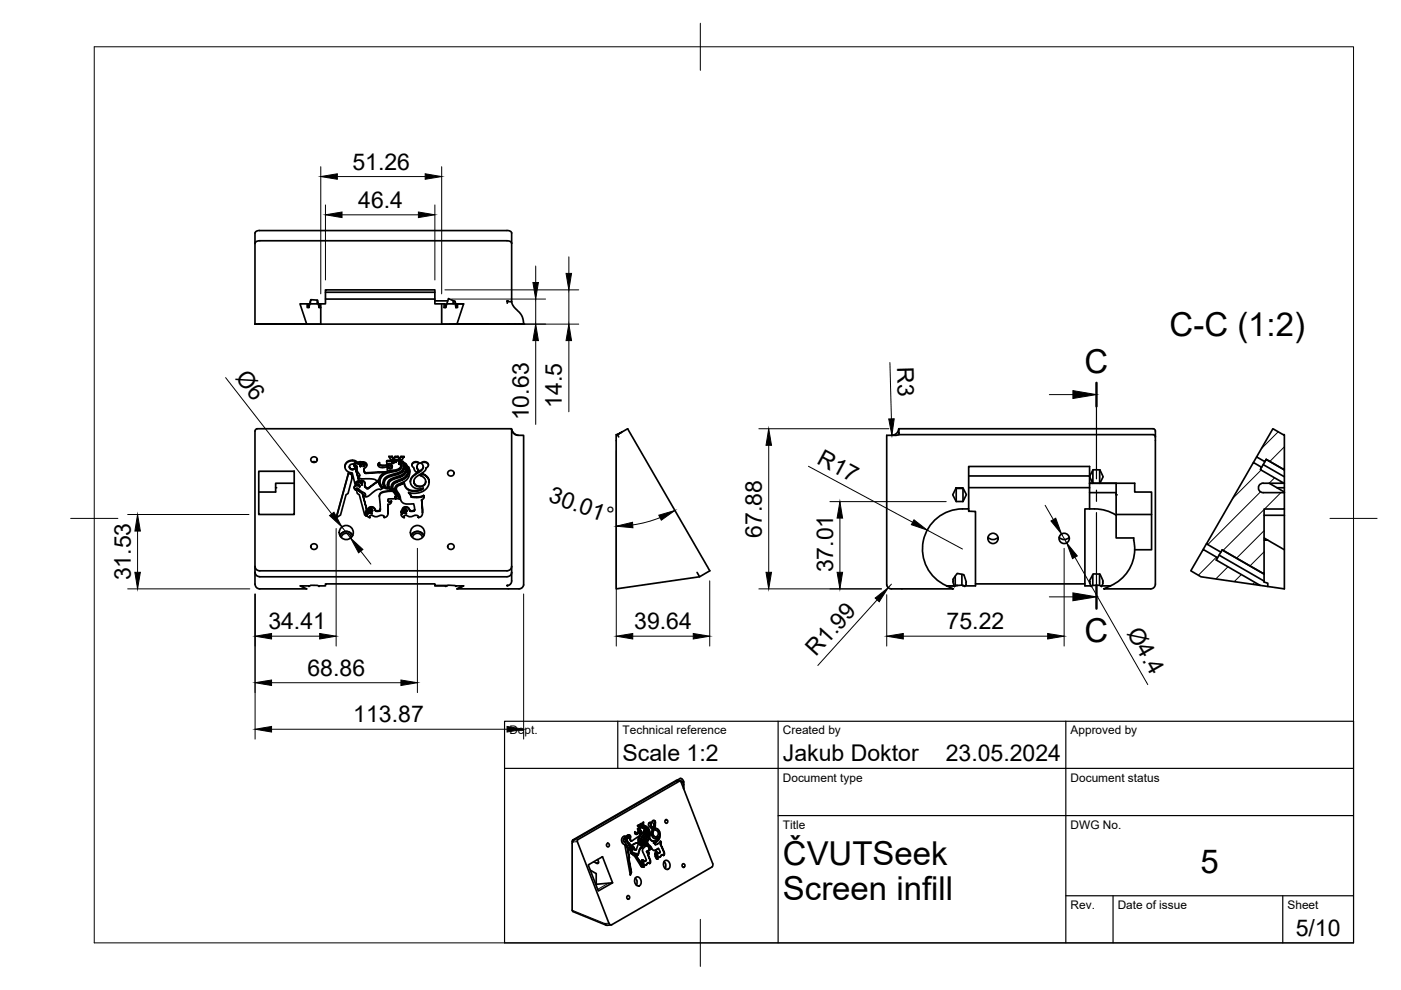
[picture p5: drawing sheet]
<svg xmlns="http://www.w3.org/2000/svg" width="297mm" height="210mm" viewBox="0 0 297 210" stroke-linecap="round" stroke-linejoin="round" font-family="sans-serif">
<!-- layer: Visible -->
<g fill="none" stroke="#000" stroke-width=".36">
<path d="M54.1 51.6a.87 .87 0 0 1 1-.6h52.4a.87 .87 0 0 1 1 .6M54.9 68.7h3.5zM55.1 68.7h-1M62.4 68.7h5.6M65 68.7l-1.4-4.3h1.8l.1 .8 .4-1.7 1.4 .1 .3 1.6 .1-.8h1.3v-2.9h23.2v2.3h2.7l.2-.5 1.4 .6 .2 1.3v-.8h1.6l-1.4 4.3M65.1 64.4v.8h.4M65.7 64.4h1.8M65.8 63.9v.5M67.2 63.6v.8M68 68.7h35.5h-5.1M68 64.4v.8h-.4M68 65.2v3.5"/>
<path d="M69 62h23.2M69 63.4h23.2M92.2 63.8v.6h2.2l.1 .8 .4-1.4M94.1 64.4v.8h.4M94.7 64.4h1.9M96.1 63.8v.6M96.2 63.8l.3 .1 .2 1.3v-.8h1.6M96.3 68.7h14.7M97 64.4v.8h-.3M107.5 63.8v.5M107.5 64h1M108.5 64v-14.6a.84 .84 0 0 0-1-.5h-52.4a.87 .87 0 0 0-1 .5v19.3h13.9"/>
<path d="M108.5 64l.5 1.1 1.6 1.8 .3 .7 .1 1.1h-17.4v-4.3M54.9 99.9h7.5v9.2h-7.5zM66.2 98h.7M74.1 98.9l.3-.4 .6-.1 .2-.3 .6-.1-.7-.4-1.1 .1-.7 .5-.2 .8 .4 .8 .6 .4 .6 .1 .5 2.2 .9-.7-.5-1.9 .5 1.9M75.1 98.8h.5l.1 .7M75.3 98.9l-.4 .6-.5-.1-.3-.5v.2l.3 .4 .5 .1 .2-.2 .2-.5h.1l.1 .6M75.3 99l.2 .1M75.6 99.9l-.1-.4 .1 .6M75.6 98l-.8-.3-.8 .1-.6 .5-.3 .7M75.7 98.9v.9l.5 .9v.3l-.2 .1M75.8 98.2l-.6 .2-.1 .4M75.8 98.3l-.5 .1-.2 .4"/>
<path d="M76 98.2h.4l.2 .3M76.4 98.9l-.1-.4-.3-.3 .4 .7M76.6 98.5l-.2 .5zM76.8 98l-.7-.1-.3 .4 .5-.3 .5 .1M76.9 98.1l.3 .1 .1 .3M77.1 98.6l-.2-.5 .2 .3-.1 .4M77.1 99.5l.1 .2M77.3 98.5v.2l-.3 .2zM77.8 98.7l-.3-.5-.7-.1v-.1h.6l.4 .5-.1 .4-.5 .6M80.2 98.6l.3-.5-.3 .1-.1 .4 .5 .5 .6 .1 1.6-.4 .3 .2v.3l-.2 .1-.5-.1-.2-.3 .4 .3 .4-.1 .1-.1M82.1 99.2h.1M82.1 97.7h-.1v.8l.4-.2h.4l.3 .3 .1 .4-.7-.3-1.5 .1-.5-.2-.1-.3 .2 .2 .3 .2 1.6-.1 .7 .2"/>
<path d="M82.1 97.8h-.1M82.5 96.9h.6M82.9 97.6l-.8 .1v.1l.8-.1M83.1 97.7h1.4M83.1 96.8h-.7l.4 .7h2.4l.5-.7h-.7v.1h.6M83.5 97.9l-.1 .2h-.2l-.3-.5 .3 .6h.2l.1-.1M83.8 96.8l-.3 .2h-.2l-.2-.2v.2l.4 .2 .3-.3M84.4 96.8h-.6v.1h.6M84.5 97.6h-1.5l1 .3v.1l-.5 .1v-.2h.5M85 98l-.5-.4 .5 .3-.1 .3h-.4M85 96.8l-.2 .2h-.3l-.1-.2v.2l.4 .2 .2-.3M85 98.4l.2-.4-.2-.3 .4 .4 .1 .6-.3 1.1-.7 .4-2.4 .8-.7 .6-.2 .7"/>
<path d="M85 98.6v-.2v.4l-.4 .5-.9 .4-1.5 .1-.1-.8h.1M85.1 97.9l.4 .9M85.2 98.7l-.2 .5-.5 .4-2.4 .6-.8 .4-.5 .5-.3 .7 .2 .8 .5 .6 .9 .4-.6-.5-.3-.8 .1 .6 .5 .7M85.2 98l-.3 .4-.4-.2 .1 .2h.4l.1 .1v.7l-.3 .3-.6 .4-2.1 .4-.7 .3-.6 .6-.3 .8M85.6 98.1l.3 .5 .1 .6M85.7 98.8v.5l-.3 .5-1.2 .8 .9-.4 .5-.6 .1-1-.3-.8 .4 .4 .2 .7-.2 1.2-.7 .6-2.4 1-.4 .3-.1 .7M86.1 98.5l.3 .5 .1 .7M86.2 99.2l-.4 1.2-1 .8 .7-.4 .5-.6 .2-1.2-.2-.8 .3 .6 .2 .7-.1 .9-.4 .6-.4 .3-2.1 .9-.4 .4-.1 .5M86.6 99.1l.3 1M86.7 99.6l-.1 .7-.4 .7-.5 .4-1.6 .7-.1 .2 1.7-.7 .5-.5 .4-.9v-1.3l.2 .7 .1 .7-.2 .7-.4 .6-.7 .5-1.5 .7-.3 .7M88.4 98.9l.3-.5a.2 .2 0 0 0 .2-.3 .2 .2 0 0 0-.3-.1h-.9l-.3 .4-.1 .3 1 1.4 .6-.3-.4-.5-.1-.4v.4l.4 .5M88.8 98.2l-.5-.2-.5 .1-.3 .2-.2 .3"/>
<path d="M89.3 98.2l.5-.2 .5 .1 .4 .3 .1 .2M89.7 98.9l-.4 .7-1.9 1.4-.4 1 .2 .8 .5 .5 .8 .3 1.2-.1v.1l-1.2 .5h-1.5l-.9-.6-.4-1M90.4 99.2l-.4 .7-1.9 1.3-.3 .9M90.4 99.2l.4-.4v-.5l-.5-.4h-.6a.25 .25 0 0 0-.3 .1 .25 .25 0 0 0-.1 .2l.4 .6-.1 .7-2.1 1.6-.5 1.1M108.5 91l.2 .7 .5 .4 .6 .2h1.2v31.8l-.3 .5-.5 .3h-13.3l1.4-.7h-1.6v.1a2.27 2.27 0 0 0-1.8-.2h-2.7v-.3h-23.2v.4h-1.3l-.1 .1-.3-.2h-1.4l-.4 .2-.1-.1h-1.8l1.4 .7h-9.9a1.03 1.03 0 0 1-1-1v-32.5v-.3l.4-.2h54v29.2M108.5 91.2a1.49 1.49 0 0 0 1.4 1.1M131.8 91.7l-.9 .5 2.2-1.3 17.4 30.1-2.2 1.3-17.7 2.6v-32.7h.3l.3 .4M189.1 92.3h.1M190.5 91.2a1.49 1.49 0 0 1-1.3 1.1M190.6 91.7v.5h53.9M190.6 90.9v1.3M190.6 92.1l-.5 .2h-2.1v31.8l.3 .5 .6 .3h13.2l-1.5-.7"/>
<path d="M231.7 99.7v2.8h1.5M233.2 99.6v2.9M233.2 99.6l.7 1.5-.7 1.4M233.2 99.6h-1.5l-.7 1.4 .7 1.5M244.5 90.9h-53.9l-.1 .3M244.5 90.9l.4 .2 .1 .3v32.5a.99 .99 0 0 1-1 1h-10a8.9 8.9 0 0 0 6.6-8.4M244.5 92.2l.4 .2 .1 .2M266.4 96.9l-.7 1.2M267.8 98.5l4.5 2.6M268.2 97.9l-.7 1.2M268.5 97.4l3.8 2.2-.1 2.9M269.9 90.9l2.2 1.3h.2v7.4l-3.8-2.2-.3 .5-1.8-1z"/>
<path d="M62.4 102.5h-4v1.8h-3.5M72.3 113.9a1.09 1.09 0 0 1 1.1-.8 1.09 1.09 0 0 1 1.1 .9M73.9 100.2l-2.6 9.6 .9-.6 1.2-4.3 .4-.3 .9-3.4-.2-.8 .2 .9M73.9 100.4l-2.6 9.4M74.5 100.4l-.6-.2v.2l.6 .1M74.8 113.5a1.49 1.49 0 0 0-1.4-.8 1.49 1.49 0 0 0-1.3 .8 1.49 1.49 0 0 1 1.3-.8 1.49 1.49 0 0 1 1.4 .9M75.4 102.9l-.3 .3v.3l.3 .4M75.4 103.7l.2-.2h.3l1.4 1.1 .2 .4-.2 .2M75.5 102.9l.5-.2 .2 .1 .1 .4v-.2M75.6 103.8l.2 .8 .4 .3 1.1 4.3 .4 .2-.1-.2v.2M75.6 103.8l.3 .1M75.9 103.8l-.3-.1v.1"/>
<path d="M76 102.2l-.5 .2-.1 .7-.3 .3M76 102.3l-.4 .1-.2 .4M76.2 102.2h.4l.2 .3M76.3 103.1l-.3-.2h-.5v.1h.5l.3 .2M76.7 102.7l-.1-.3-.4-.2 .5 .7M76.8 102.5l-.1 .4zM76.8 104.5l-.9-.7 .2 .3 .7 .5M77.3 100.1l-.1-.6 .1 .7M77.4 102.6l-.1-.3-.5-.3h-.5l-.3 .3v-.2l.6-.3 .5 .2 .3 .4-.1 .5M77.6 100.2l-.3-.1 .1 .2 .2 .1M77.6 109l-.1-.4 .1 .6M77.7 108.1l-.9-3.6 1 3.5-.3 .6"/>
<path d="M77.8 109.2l.1 .2 .5 .3-.1-.2 .1 .2M77.9 108.9l-.1 .3M78 108.8v.1M78 108.8l.3-.3 .5 .1 .1 .3-.4-.1-.5 .1v-.2l.3-.1 .6 .2M78 108.1l.3-.4 .5-.1 .4 .1 .3 .4M78 108.1l-.3 .4 .1 .7M78.2 108l.2-.2 .3 .1 .3 .4M78.2 103.4l-.4 .1-.5-.6 .1 .3 .4 .4 .4-.1M78.3 109.5l.4-.3 1 .4 1.2-.4 .4 .2 .1 .3M79 108.2l-.4-.2h-.4v.2l.4-.1 .4 .3M79 108.2v.1M79.5 108l-.4-.5h-.7l-.3 .2-.1 .5-.3 .4"/>
<path d="M80.3 102l-1.2 .7-.9 .8 2.1-1.4M80.4 108.3h-.7l-.2-.3 .2 .4h.7M81.1 103.5l-.5-.5-.3-1 .3 .9 .6 .6-.5 .3-.4-.1-.6 .2-1.8 1.4h-.6l-.1-.2 .3-.2M81.7 100.2l-3.9 .2-.2-.2 4.6-.2-1.2 .6-.4 .5-.3 .7-.5 .2-.6-.4-2.6-.1-.5-.2a.19 .19 0 0 1-.2-.3 .19 .19 0 0 1 .3-.1v-.2M82.3 108.7v-1.8v2.2l-.4 .5-.5 .1v-.1M83 106.2l-.5 .1-.2-.3 .1 .4h.6v-.2v.3l-.3 .4h-.4M83.1 104l-1.8 .2-.8 .5-.1 .6 .2 2.8-.2 .3 .2-.1v-.5M83.1 104.2l-2.1 .3-.4 .3-.2 .4M83.7 104.3l.1-.2 .2 .2M83.7 104.3l.5 .8-.2 .3M83.8 104.3l.2 .1M83.9 105.7l-.1-.4 .3 .4-1.8 .1v.2"/>
<path d="M83.9 105.1l-.8-1.1 .3 .1 .3 .5a.45 .45 0 0 1 .1 .7M84 102.2l-.5 .3-.3 .4 .1 .6 .6 .5-.1-.5 .1 .5M84 102.3l-.6 .4-.2 .4M84.2 100.5l-1.9 .6-.7 .6-.1 .4 .1 .7 .5 .6 .7 .3-.5-.5-.1-.5v.5l.3 .5M84.2 100.6l-2.1 .7-.5 .5-.1 .6M84.2 105.1l-.2 .1v.2l.4 .3a.27 .27 0 0 0 .4-.1 .27 .27 0 0 0-.2-.3l-.2-.6 .3 1.1M84.4 104.7l-.4-.4 .4 .6M84.6 102.8l-.5 .3-.1 .6 .7 1.2 .3 1.3 .4 .4 .6 .2h1.7l.2 1v.4l-.2 .2 .2-.4M84.6 102.9l-.5 .3-.1 .4M84.8 101l-1.6 .6-.6 .4-.2 .7 .1 .5 .3 .3 .5 .3-.3-.7 .2 .7M84.8 101.2l-1.8 .6-.4 .4-.2 .6M85.1 109.2l.1 .2 .5 .3-.1-.2v.2"/>
<path d="M85.2 108.9l-.1 .3M85.3 108.8l.3-.3h.4l.1 .4-.3-.1-.5 .1v-.1l.3-.2 .5 .2M85.3 108.8v.1M85.3 108.1l.3-.4 .5-.1 .4 .1 .3 .4M85.3 108.1l-.3 .4 .1 .7M85.4 108l.3-.2 .3 .1 .3 .4M85.6 109.5l.4-.3 1 .4 1.2-.4 .4 .2 .2 .3M85.7 102.4l-1.1 .5 .1-.2 1-.4 .4 1.1 .5 .4 .7 .2h1.5l.9-.5M85.7 102.3v.2M86.3 108.2l-.4-.2h-.5v.2l.5-.1 .4 .3M86.3 108.2v.1M86.8 108l-.4-.5h-.7l-.3 .3-.1 .4-.3 .4"/>
<path d="M87.2 105.3l-.1-.4-.5-.5 .6 1M87.4 113.9a1.09 1.09 0 0 1 1.1-.8 1.09 1.09 0 0 1 1.1 .9M87.7 108.3h-.7l-.2-.3 .2 .4h.7M89.4 105.3h-2.2v.1l.6 .1 1.6-.1M89.6 108.7l-.2-2.7 .2 2.9-.4 .7-.5 .1 .1-.1M89.7 100.4l-.6 .4 .7 .4 .4 .5v.7l-.2 .4-.5 .4h-.7l-.6-.2-.4-.5v-.4l.1 .5 .3 .3 1 .2 .7-.3 .4-.7M89.7 100.6l-.5 .3M89.8 105l-.4 .4 .4-.3M89.9 113.5a1.49 1.49 0 0 0-1.4-.8 1.49 1.49 0 0 0-1.3 .8 1.49 1.49 0 0 1 1.3-.8 1.49 1.49 0 0 1 1.4 .9M89.9 105.4l-.1-.4 .1 .6-.5 .4M91 102.2l-.2-.8-1.1-1 .8 .6 .4 .7 .1 .9-.5 .9-.8 .7-.8 .3-1.4 .1-.9-.2M202.7 103.5h1.5"/>
<path d="M202.7 103.5l1.5-.1 .7 1.5-.7 1.4h-1.5l-.7-1.4zM202.7 103.6v2.7M204.2 103.6v2.7M205.4 107.9v.5l1.4 .1v15.7h-2.2M205.4 103.4h25.6M205.4 100.9h25.6M211.6 113.9a1.49 1.49 0 0 1-2.1 0M226.7 113.9a1.49 1.49 0 0 1-2.1 0M231 102.5v-3.6h-25.6v9a8.6 8.6 0 0 0-9.5 6.1 8.6 8.6 0 0 0 4.8 10.2M231 107.9h-1v16.3h1.3M231 102.5v5.4M231 104.5h5.6v.4"/>
<path d="M231 102.5h5.6v6.8M231 102.5h.7M231 107.9h1.1M232.1 107.9l2 .3 1.3 .4 1.3 .6M233.2 102.5h7.4v1.8h3.6v12.3h-3.6M236.6 109.3v4.8h3.8l.2 2.4M236.6 109.1h7.6M255.1 116.5l3 1.8-.2 .4 9.3 5.4-12.6-1.8-2.1-1.3zM255.8 115.3l-.7 1.2M258.5 117.7l9.5 5.5M258.8 117.1l-.7 1.2M259.1 116.6l8.9 5.1v1.7l.8 .2v.7"/>
<path d="M267.8 102.5h4.4l-5-2.9 .3-.5-1.8-1-9.9 17.2 3 1.8 .3-.5 8.9 5.1v-13.8h4.3v-3.4M267.8 102.4a1.01 1.01 0 0 0-1 1.1 1.01 1.01 0 0 0 1 1h4.5M268 114.1l.8 .4h-.8M268 109.3h4.3M268.8 114.5l3.5 2.1M269.1 102.5l3.2 1.8M270.7 103.4h1.6M272.3 102.5v2M272.3 109.3v15.6l-5.1-.8M272.3 107.9v1.4M54.1 120.1a.95 .95 0 0 0 1 .9h52.4a.95 .95 0 0 0 1-.9M54.1 121.4a.99 .99 0 0 0 1 .9h52.4a.95 .95 0 0 0 1-.9"/>
<path d="M92.2 124.1l2.2 .1 .1 .1 .4-.2M98.3 124.2l-1.3 .6M108.5 120.1v3.3l-.4 .5-.6 .3M147.8 121.4l.5 .9M202.5 122.2v2M202.9 124.1l-.4 .1M203.9 121.8v2.3M204.1 124.1l.4 .2 .4-.4v-.5l-.5-1.6-1.5-.2-.9 1.3 .4 1.4 .1-.1M204.1 124.1a2.27 2.27 0 0 0-1.7 .2l-.1-.1h-1.6h1.6M206.8 123.8h23.2M231.7 121.8v2.3M231.8 121.7h1.4l.7 1.5v.4l-.4 .7-.4-.2h-1.4l-.3 .2-.4-.7v-.5z"/>
<path d="M233.1 121.7v2.4M233.6 124.2h1.8M121.3 178.4v14.6l.2 .2M121.6 178.1l-.1 .4M122.4 178.4l6.7 17.3 .4 .4 21.4-12.3 .3-.4-.1-.3M132.4 177.3l.2 .1M132.4 177.8v-.2l.3-.2-.2 .4M132.5 179.1l1.1 6.4 .3-.6-.3 .5M132.5 179.1h.3l.2 .4M132.5 178.5h-.2l-.2-.2 .1-.3 .2-.2-.2 .2 .1 .4 .3 .1 .2-.5 .3 .6M132.6 179.1l-.1 .1M132.7 179.1l.2 .5"/>
<path d="M132.7 177.4l-.4-.1-.2 .2-.3 .5 .1 .6 .2 .3 .3 .2 .4-.1-.3 .1M132.7 178l.3 .6M132.8 177.9h-.2M132.8 179l.7 1.2 .2-.4-.2 .3M132.8 177.5l.3-.1 .1 .4-.4-.3h.2l.2 .3M133 177.4h-.2M133 177.1v.1M133 177.2l.3-.2 .3 .1 .1 .3-.1 .4M133.1 177.1l-.2 .1-.3 .7v.1l.1-.1h.2l.2 .5 .4 .5 .1 .4h.3l1.1-.6 .3 .1 .1-.2-.2 .2M133.2 177.2l.3 .1-.2 .3-.2-.4h.2l.1 .4M133.3 177.2h-.2M133.3 177l.3 .3-.1 .5"/>
<path d="M133.5 178v-.2l.1 .2M133.6 179.8l.1-.2v.2M133.6 179.6l-.6-1 .7 1M133.7 178.3l-.2-.3 .3 .3M133.9 179.8l.2-.1 .1 .3zM133.9 179.7l-.1 .1 .4 .2M133.9 178.3h-.2h.3l1.8-1.2-.4 .6v.9M134 179.7h-.1M134 179.5l.3 .1 .2 .5 .3 .1M134.6 176.5l.3 .1M135 178.7l-1.3 .6M135.1 175.1l.3-.2 .2 .1 .1-.2 .2-.2 .2 .1 .3-.4v.6l-1 .5z"/>
<path d="M135.3 176.1l.4-.2 .1 .3M135.3 175h.3M135.4 178.8l.3 .4 .4 .2M135.4 175.5l.4 .2M135.6 177.2l-.3 .7v.7M135.6 176.5l.1 .4 .6-.4-.5 .4M135.6 175.9l-.2 .2M135.7 176.1l.1 .1M135.7 176.2l-.8 .7M135.7 176.2h.1l.1 .2-.4 .1h.2M135.8 176.2h-.1M135.8 174.7h.2"/>
<path d="M135.9 179.7l-.3 .3-.3 1M135.9 176.2h-.4l-.6 .4-.3-.3v.4l.4 .2 .7-.7M135.9 179.7l-.5 1.3M136 175.4l-.4 .1M136.1 179.4v.3h-.2zM136.1 175.1l.3 .1-.1 .2M136.1 175.1l-.6 .4 .5-.1-.2 .3-.3-.2-.3 .2 .1 .5M136.2 179.4l-.4-.2-.3-.5-.6 1.5-.4-.1-.2-.6h-.3l-.4 .6 .2 .9h.2v-.3M136.2 175.1l.2 .2-.1 .1M136.2 176.5l.3-.4v-.7l.1 .7-.3 .4M136.3 174.9l-.9 .5M136.4 174.4v.5"/>
<path d="M136.4 175.5l-.2-.1h.3l-.1-.4 .4 .4 .1 .8-1 1.6-.1 .6 .3 .6 .5 .3M136.5 175.1l.3 .6v.6l-1 1.5-.1 .5 .3 .7 .6 .3M136.5 179.3h-.1M136.5 175.4l.2 .7-1 1.2-.2 .8 .3 .9 .4 .3h.4M136.6 175l.4 .4 .2 .7v.5l-.9 1.5 .1 .7 .4 .4-.6-.3-.3-.6 .1-.5 1-1.5-.1-.8zM136.8 175.2l.3 .7 .1 .6-.8 1.3-.2 .7 .2 .4 .5 .3M136.8 179.2h-.1M136.9 177.9l-.1 .6 .3 .6-.4-.5zM136.9 177.9l.5-.6-.5 .6M137.1 175.4l.4 1-.2 .9M137.1 179.3l.5 .4M137.2 178.2l.1-.1-.1 .6 .2 .4-.3-.5z"/>
<path d="M137.2 178.1l.6-1.1-.1-.6-.4-1 .3 .5 .2 .7v.7l-.5 .8M137.4 177.3l.2-.6-.1-.6-.3-.6-.3-.4 .3 .5 .2 .8-.2 .6-.7 .9-.1 .5 .3 .6 .4 .1M137.5 175.8l.1 1.1-.7 1.5 .1 .5 .4 .2M137.5 179.2l-.1 .1 .4 .4v.3h.3h-.2M137.7 179.4l-.3-.2 .4 .2M137.7 179.7l-.6-.4-.9 .8 .1 .5 .7 1.7-.3 .3-.2-.1 .2 .1M137.7 177.8l.4 .4 .5 .1M137.8 174.4h.2M138.1 174.4h-.5l-.1 .5 .7 .8h.1l.1-.3-.2 .3M138.1 180l-.4-.6 .3 .6M138.4 175.4l-.4-.4v-.6l-.1 .6 .4 .4M138.5 174l.4 .2-.1 .5"/>
<path d="M138.9 175.6l.7 .4 .2 .6 .1 .7-.4 .8-.8 .6M138.9 174.7v-.6l-.5-.1-.2 .4 .3 .2 .1 .4-.5 1.5 .1 .8 .7 .5 .5-.1 .2-.3-.6 .4M139.1 177.4h-.4l-.4-.7 .6-2v.5l-.4 1.3v.6l.2 .2 .4 .1 .4-.3-.1-.8-.7-.3 .3-.4 .7 .5 .2 .5 .1 .7-.4 .9-.6 .4-.4 .1M139.6 179.9l.4 .7-.3 .3-.3-.1 .3 .1M139.6 177.4l-.4 .7-.5 .2-.5-.1-.5-.6-.4 .8 .1 .6 1.1 1.3h.5l.6-.4-.9 .4M140 179l.8 1.7 .1 .5-.2 .2 .1-.7zM140 178.4v.6M140.1 179l.1-.4-.2-.3-.4 .5-.5 .3-.6-.4 .5 .4M143.4 165.6l-21.9 12.5-.2 .3M143.4 165.6l.3-.1zM143.4 165.6l.9-.6 .5 .4 .1 .4-.2 .2-.4-.5-21.8 12.5-.1 .4M143.4 165.6l-21.8 12.5"/>
<path d="M143.5 165.5h-.2M144.3 165.5l-.9 .1M144.3 165.6l6.8 17.5M144.9 165.6l.1 1.7M121.5 193.3l7 2.9M124.7 183.4l3-1.8 2.2 5.6-3 1.7zM125.2 184.5l1.2 .7-.1 2.3M125.9 182.7l.6 .3 .4-.2M126.7 182.3l.2 .6-.1 .2-.3-.1M128.2 195.8l.3 .3h1.1M129.9 187.2l-3.5 .3M133.3 182.1l.2-.3-.2 .3"/>
<path d="M133.5 181.8l-.5-2.3 .4 2.4M133.8 184.9l-.5-2.8 .6 2.8M133.8 180.1l-.1 .3 .4-.1M133.8 180.1h.1M133.9 180.2l.2 .1h-.2M133.9 180.2l-.1 .2M133.9 180.7l-.1 .3M134 180.7l.9 .3 .2 .4 .3-.4-.4 .4M134 180.8h.1M134 180.8l.3 .6h.2l1.5 2.3 .1 .1-.2-.3 .1 .3M134 180.7h-.1M134.6 181l-.6-.2 .6 .2"/>
<path d="M134.7 186.2l.4 .7-.2 .8M134.8 186.1a.86 .86 0 0 1 .9 .1 .86 .86 0 0 1 .2 .9 .63 .63 0 0 1-.4 .7 .63 .63 0 0 1-.8-.4 1.17 1.17 0 0 1 .1-1.3zM135.8 183l-1.2-2 1.3 2M135.9 183.5l-.1-.5 .2 .5M136.1 182.8h.3M136.1 182.8l-.1 .1M136.2 182.7l.2 .1-.2-.2-.2 .3M136.2 182.6l-.3 .2M136.2 183l-.2 .4 .5-.2M136.2 182.3l.3 .2M136.2 183h.1M136.2 183l.3 .1h-.2"/>
<path d="M136.2 183l-.1 .4M136.4 183.8h.1M136.5 183.4v.4M136.5 183.4l-.2 .2 .2 .2M136.6 182.5l-.4-.2-.3 .3 .1 .7 .3 .5h.2M136.6 183.4h-.1M137.1 180.5l.8-.4-.7 .4M137.4 180.8l-.3-.3 .2 .3 .3-.1v.4l-.2 .1M137.5 180.7v.4l-.2 .2M137.5 182.9l-.7 .6M137.7 183.1l.1-.6-.5-1.2 .1-.1 .5 1.3v.4l-.2 .2-.1-.2h-.2l-.4 .5h-.5M137.8 180.1l-.2-.1v-.3l.3 .4"/>
<path d="M139.1 181.1h.2l-.2-.2-.1 .3M139.1 180.9l-.2 .2M139.1 180.6l.3 .2M139.3 181.5h.1l-.2-.2-.1 .4M139.3 181.3l-.3 .1v.3l.2-.2h.2M139.3 181.1l-.4 .1M139.4 182.1v.1M139.5 181.8v.3M139.5 181.8l-.2 .2 .2 .1M139.5 180.8l-.4-.2-.2 .3v.6l.2 .5 .4 .1M139.6 181.7l-.1 .1M140.4 181.2l-.5 .6h-.4"/>
<path d="M140.4 181.2l.3 .1M140.4 181.2l-.6 .6M140.4 181.2h.1M140.8 182.7l.4 .7-.2 .8M140.9 182.5a.86 .86 0 0 1 .9 .2 .86 .86 0 0 1 .3 .9 .63 .63 0 0 1-.5 .7 .63 .63 0 0 1-.8-.4 1.17 1.17 0 0 1 .1-1.4z"/>
<circle cx="66.6" cy="97.5" r=".66"/>
<circle cx="66.5" cy="115.9" r=".66"/>
<circle cx="73.4" cy="112.9" r="1.49"/>
<circle cx="88.5" cy="112.9" r="1.49"/>
<circle cx="95.6" cy="115.9" r=".66"/>
<circle cx="95.6" cy="100.4" r=".66"/>
<circle cx="210.5" cy="114.2" r="1.09"/>
<circle cx="225.6" cy="114.2" r="1.09"/>
<circle cx="128.9" cy="179.1" r=".35"/>
<circle cx="141.3" cy="174.1" r=".35"/>
<circle cx="133.2" cy="190.3" r=".35"/>
<circle cx="144.9" cy="183.6" r=".35"/>
</g>
<g fill="#000">
<circle cx="54.1" cy="68.7" r=".18"/>
<circle cx="58.4" cy="68.7" r=".18"/>
<circle cx="62.4" cy="68.7" r=".18"/>
<circle cx="107.5" cy="63.8" r=".18"/>
<circle cx="111" cy="68.7" r=".18"/>
<circle cx="58.4" cy="103.4" r=".18"/>
<circle cx="236.6" cy="104.9" r=".18"/>
<circle cx="107.5" cy="124.1" r=".18"/>
<circle cx="202.9" cy="124.1" r=".18"/>
<circle cx="204.1" cy="124.1" r=".18"/>
<circle cx="143.4" cy="165.6" r=".18"/>
</g>
<!-- layer: Visible Narrow -->
<g fill="none" stroke="#000" stroke-width=".21">
<path d="M121.3 178.4h1.1M122.5 178l-1 .1M132.2 178.3h.1M132.3 177.9h.1M132.6 177.9h.1M132.8 178h.1M132.8 177.4h.1M132.8 178.3h.1M133.3 177.4h.1M133.6 177.3h.1M133.9 179.3h.1M133.9 179.7h.1"/>
<path d="M134.3 179h.1M134.3 179.7h.1M134.4 180h.1M134.7 176.5h-.1M135.1 176.8h.1M135.4 176.2h.1M135.5 176h-.1M135.6 176.2h.1M135.7 175.2h.1M135.8 179.7h.1M135.8 178.7h.1M136 177.4h.1"/>
<path d="M136.3 178.7h.1M136.4 175.4h-.1M136.4 175.2h-.1M136.5 177.6h.1M136.5 175.6h.1M136.5 176.8h.1M136.7 178.7h.1M136.8 175.5l-.1 .1M136.9 177.1h.1M137 175.7h.1M137.2 179.3h.1M137.2 178.8h-.1"/>
<path d="M137.3 175.8h.1M137.6 179.9h.1M137.6 177.6h-.1M137.7 176h-.1M137.9 175h.1M138 180h.1M138.3 178.3h.1M138.4 177h.1M138.5 176.2h.1M138.9 174.2h.1M138.9 175.2h-.1M139.1 178.5l-.1 .1"/>
<path d="M139.3 177.7l-.1 .1M139.7 176.3h.1M140.1 178.5h.1M143.6 165.4l.5 .1M143.7 165.5h.1M144.3 165.6l.6 .2M144.3 165.6h.1M145 166.3l-.1 .8M121.3 193l6.9 2.8 .9-.1M129 187.3l-2.3 1.3M133.8 180.2h.1M133.8 180.9h.1"/>
<path d="M134 180.7h-.1M134.4 181h-.1M134.6 180.1h.1M135.2 181.3l-.1 .1M135.6 180.1h.1M135.8 183.3h.1M136 183.7h.1M136.1 182.6l-.1 .1M136.2 183l-.1 .1M136.4 183.7h.1M136.5 183.4l-.1 .1M136.9 183.4h.1"/>
<path d="M137.2 180.7h-.1M137.4 182.9l-.1 .1M137.8 182.3h.1M139 180.9h.1M139 180.2h.1M139.1 181.3h.1M139.4 182h-.1M139.5 181.8h-.1M139.8 181.7h.1M140.4 181.2l-.1 .1M140.8 180.6h-.1"/>
</g>
<!-- layer: BORDER -->
<path d="M20 9.9h267v190h-267zM148.5 4.9v10M15 109.9h10M282 109.9h10M148.5 194.9v10" fill="none" stroke="#000" stroke-width=".21"/>
<!-- layer: TITLEBLOCK -->
<path d="M107 152.9h180v47h-180zM131 152.9v10M165 152.9v47M226 152.9v47M107 162.9h180M165 172.9h122M226 189.9h61M236 189.9v10M272 189.9v10" fill="none" stroke="#000" stroke-width=".25"/>
<!-- layer: FD_Dimensions -->
<g fill="none" stroke="#000" stroke-width=".21">
<path d="M68 35.3v27M71.5 37.4h18.6M93.6 35.3v27M69 43.4v16M72.5 45.5h16.2M92.2 43.4v16M113.6 56.4v3.5M120.6 54.5v3.5M94.3 61.5h28.4M95.2 68.7h27.5M95.7 63.4h20M113.6 63.4v5.3"/>
<path d="M113.6 72.2v17.8M120.6 61.5v7.2M120.6 72.2v15.1M188.7 76.9l.3 11.9M47.8 80.1l22.5 28.9M130.7 95.5v41.5M160.9 90.9h27.6M163 94.4v26.9M171.4 98.9l22.1 11.8M27.1 109.1h25.7M29.2 112.6v8.7M71.3 112v25"/>
<path d="M72.5 111.7l1.8 2.4M76.5 116.9l2.1 2.7M88.5 116.3v30.5M140 109.7a24.8 24.8 0 0 1-5.8 1.6M176 106.4h24.6M178.1 109.8v11.5M196.6 112.4l7.5 4M221.6 107.1l1.7 3.1M225.1 113.2l1.1 1.9M225.6 116.3v20.7M227.9 118.1l15.5 27.1M27.1 124.9h25.9"/>
<path d="M54.1 126v30.7M57.6 134.9h10.2M111 125.9v30.8M134.2 134.9h12.8M150.5 123.1v13.9M160.9 124.9h26M186 127.2l-12.6 13.9M188 126.1v10.9M189 123.9l-.7 .7M191.5 134.9h30.6M57.6 154.6h49.9M57.6 144.8h27.4"/>
</g>
<g fill="#000" stroke="#000" stroke-width=".21">
<path d="M68 37.4l3.5-.6v1.2zM90.1 36.8l3.5 .6-3.5 .6zM69 45.5l3.5-.5v1.1zM88.7 45l3.5 .5-3.5 .6zM113 59.9h1.2l-.6 3.5zM120 58h1.2l-.6 3.5zM113.6 68.7l.6 3.5h-1.2zM120.6 68.7l.6 3.5h-1.2zM163 90.9l.6 3.5h-1.2zM188.4 88.8h1.2l-.5 3.5zM29.2 109.1l.6 3.5h-1.2zM69.9 109.3l.9-.7 1.7 3.1z"/>
<path d="M74.3 114.1l2.6 2.4-.9 .7zM130.7 111.6l3.4-.9 .1 1.2zM139.7 109.2l3.4-1-2.9 2.1zM178.1 106.4l.5 3.4h-1.1zM193.8 110.2l2.8 2.2-3.4-1.2zM222.8 110.5l1-.6 1.3 3.3zM226.2 115.1l2.2 2.8-1 .5zM28.6 121.3h1.2l-.6 3.6zM54.1 134.9l3.5-.6v1.2zM67.8 134.3l3.5 .6-3.5 .6zM130.7 134.9l3.5-.6v1.2zM147 134.3l3.5 .6-3.5 .6z"/>
<path d="M162.4 121.3h1.2l-.6 3.6zM177.5 121.3h1.1l-.5 3.6zM185.5 126.8l2.8-2.2-1.9 3zM188 134.9l3.5-.6v1.2zM222.1 134.3l3.5 .6-3.5 .6zM54.1 154.6l3.5-.6v1.2zM54.1 144.8l3.5-.6v1.1zM85 144.2l3.5 .6-3.5 .5zM107.5 154l3.5 .6-3.5 .6z"/>
</g>
<!-- layer: Hatching -->
<g fill="none" stroke="#000" stroke-width=".21">
<path d="M267.4 99.7l-6.1 6M271 91.6l-3.5 3.5M272.3 94.7l-3.1 3.1M272.3 99.2l-.2 .3M257.9 118.1l-3.8 3.9M267.3 104.3l-11.2 11.2M268 108l-8.7 8.7M268 112.5l-5.8 5.8M268 117l-3 3M270.2 101.3l-1.1 1.2M271.6 104.5l-3.5 3.4M260.3 120.2l-2.5 2.5"/>
<path d="M263.2 121.8l-1.5 1.5M266 123.5l-.4 .4M268 121.5l-.1 .1"/>
</g>
<!-- layer: Section Lines -->
<path d="M232.5 81.2v5M232.5 124.1v4.9" fill="none" stroke="#000" stroke-width=".51"/>
<path d="M232.5 86.2v15.3M232.5 103.9v2.4M232.5 108.7v15.4" fill="none" stroke="#000" stroke-width=".25"/>
<path d="M222.5 83.7h5M222.5 126.5h5" fill="none" stroke="#000" stroke-width=".21"/>
<path d="M227.5 82.8l5 .9-5 .8zM227.5 125.7l5 .8-5 .9z" fill="#000" stroke="#000" stroke-width=".21"/>
<g font-size="7">
<text x="248" y="71.2">C-C (1:2)</text>
<text x="229.9" y="79.1">C</text>
<text x="229.9" y="136.1">C</text>
<text x="166" y="183.4">ČVUTSeek</text>
<text x="254.5" y="185.2">5</text>
<text x="166" y="190.9">Screen infill</text>
</g>
<g font-size="4.9">
<text x="74.7" y="36">51.26</text>
<text x="75.9" y="44.1">46.4</text>
<text x="190.2" y="77.8" transform="rotate(88 190.2 77.8)">R3</text>
<text x="49.8" y="80.1" transform="rotate(52 49.8 80.1)">Ø6</text>
<text x="112.1" y="89.1" transform="rotate(-90 112.1 89.1)">10.63</text>
<text x="119.1" y="86.4" transform="rotate(-90 119.1 86.4)">14.5</text>
<text x="173" y="98.1" transform="rotate(28 173 98.1)">R17</text>
<text x="116.1" y="106.3" transform="rotate(20 116.1 106.3)">30.01°</text>
<text x="161.5" y="114" transform="rotate(-90 161.5 114)">67.88</text>
<text x="27.7" y="123.1" transform="rotate(-90 27.7 123.1)">31.53</text>
<text x="176.6" y="121.4" transform="rotate(-90 176.6 121.4)">37.01</text>
<text x="56.9" y="133.4">34.41</text>
<text x="134.5" y="133.4">39.64</text>
<text x="200.7" y="133.4">75.22</text>
<text x="238.8" y="134.2" transform="rotate(60 238.8 134.2)">Ø4.4</text>
<text x="65.2" y="143.3">68.86</text>
<text x="173" y="139.4" transform="rotate(-48 173 139.4)">R1.99</text>
<text x="74.9" y="153.2">113.87</text>
<text x="132" y="161.4">Scale 1:2</text>
<text x="166" y="161.4">Jakub Doktor</text>
<text x="200.5" y="161.4">23.05.2024</text>
<text x="274.7" y="198.6">5/10</text>
</g>
<g font-size="2.5">
<text x="108" y="155.7">Dept.</text>
<text x="132" y="155.7">Technical reference</text>
<text x="166" y="155.7">Created by</text>
<text x="227" y="155.7">Approved by</text>
<text x="166" y="165.7">Document type</text>
<text x="227" y="165.7">Document status</text>
<text x="166" y="175.7">Title</text>
<text x="227" y="175.7">DWG No.</text>
<text x="227" y="192.7">Rev.</text>
<text x="237" y="192.7">Date of issue</text>
<text x="273" y="192.7">Sheet</text>
</g>
</svg>
